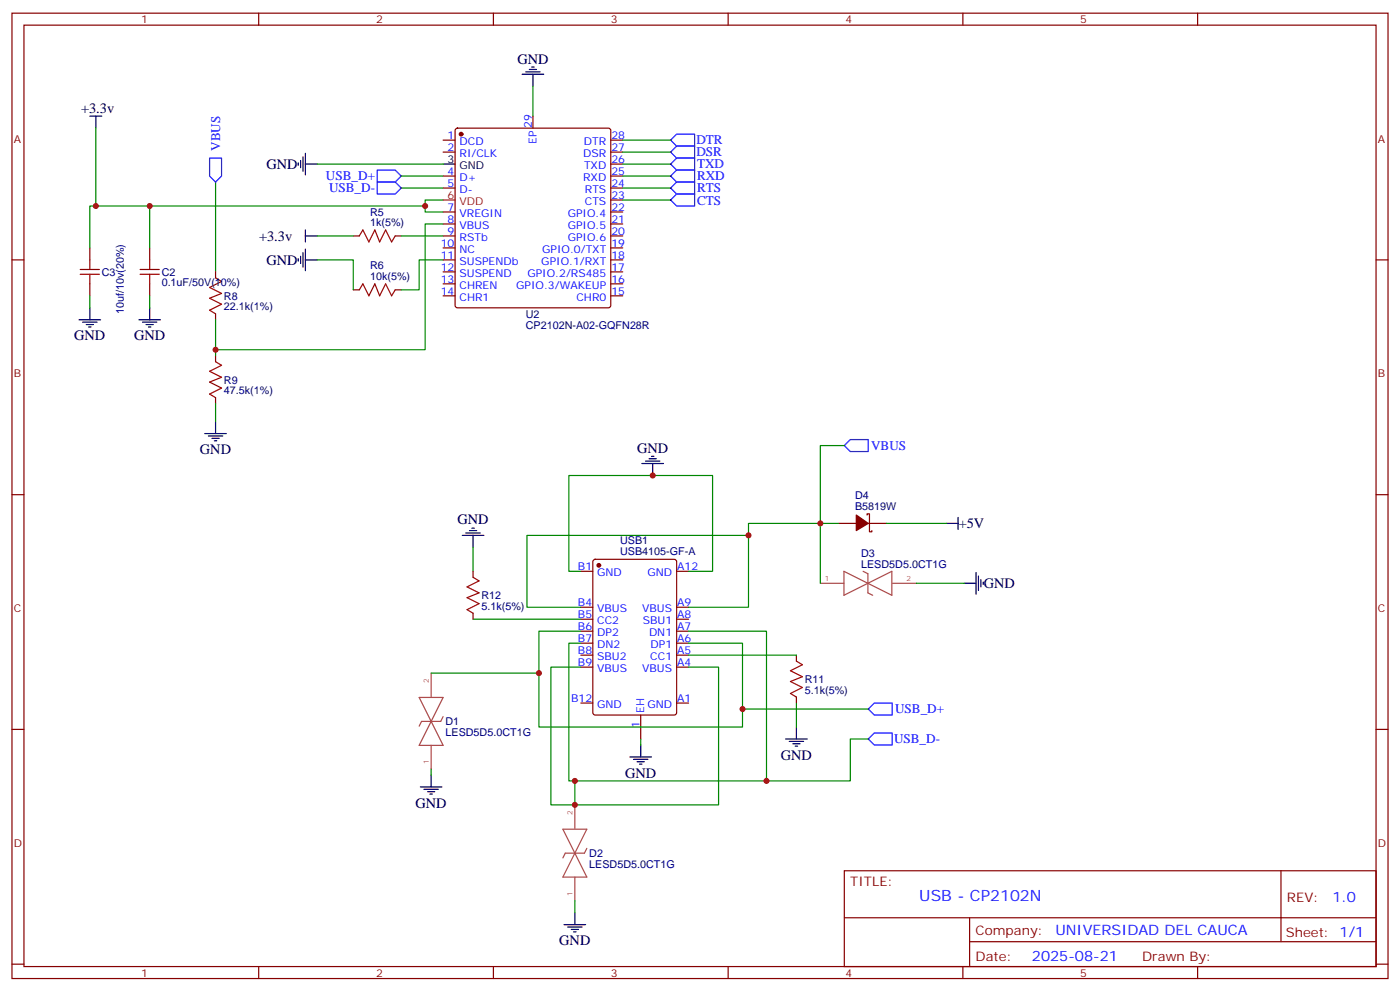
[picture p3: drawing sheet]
<svg xmlns="http://www.w3.org/2000/svg" width="412mm" height="292mm" viewBox="0 0 412 292" stroke-linecap="round" stroke-linejoin="round" font-family="sans-serif">
<g fill="none" stroke="#870000" stroke-width=".35">
<path d="M3.5 3.9h405.4v284.3h-405.4zM7.1 7.4h398.2v277.3h-398.2zM76.2 3.9v3.5M145.3 3.9v3.5M214.5 3.9v3.5M283.6 3.9v3.5M352.8 3.9v3.5M134.3 38l.5-.3h44.4l.5 .3 .2 .5v51.5l-.2 .5-.5 .2h-44.4l-.5-.3-.2-.4v-51.5zM157 34.2v3.5M130.5 41.3h3.6M130.5 44.8h3.6M130.5 51.9h3.6"/>
<path d="M130.5 55.4h3.6M179.9 41.3h3.5M179.9 44.8h3.5M179.9 51.9h3.5M179.9 55.4h3.5M179.9 58.9h3.5M179.9 48.3h3.5M3.5 76.6h3.6M26.5 73v3.6M44.1 73v3.6M104.1 69.5h1.7M116.4 69.5h1.8"/>
<path d="M130.5 76.6h3.6M130.5 62.4h3.6M130.5 66h3.6M130.5 69.5h3.6M130.5 73h3.6M179.9 76.6h3.5M179.9 62.4h3.5M179.9 66h3.5M179.9 69.5h3.5M179.9 73h3.5M405.3 76.6h3.6M26.5 83.6v3.5"/>
<path d="M44.1 83.6v3.5M63.5 80.1v1.7M63.5 92.4v1.8M104.1 85.4h1.7M116.4 85.4h1.8M130.5 80.1h3.6M130.5 83.6h3.6M130.5 87.1h3.6M179.9 80.1h3.5M179.9 83.6h3.5M179.9 87.1h3.5M63.5 104.8v1.7"/>
<path d="M63.5 117.1v1.8M3.5 145.7h3.6M246.9 154.2h5.3M255.4 151.7v-.4h.7v5.3h.7v-.3M255.8 154.2h5.3M405.3 145.7h3.6M139.3 168.3v1.7M171.1 168.3h3.5M171.1 178.9h3.5M174.9 165l.4-.3h23.3l.7 .5v44.7l-.4 .7h-23.6l-.6-.5-.1-44.6zM199.3 168.3h3.5M199.3 178.9h3.5"/>
<path d="M139.3 180.6v1.8M171.1 182.4h3.5M171.1 185.9h3.5M171.1 189.4h3.5M171.1 193h3.5M171.1 196.5h3.5M199.3 182.4h3.5M199.3 185.9h3.5M199.3 189.4h3.5M199.3 193h3.5M199.3 196.5h3.5M234.6 193v1.7"/>
<path d="M3.5 214.8h3.6M171.1 207.1h3.5M188.7 210.6v7.1M199.3 207.1h3.5M234.6 205.3v1.8M405.3 214.8h3.6M248.7 256.5h156.6v28.2h-156.6zM377.3 256.5v20.9M248.7 270.3h156.5M285.6 277.4h119.6M285.6 270.3v14.1M3.5 284h3.6"/>
<path d="M76.2 284.7v3.5M145.3 284.7v3.5M214.5 284.7v3.5M283.6 284.7v3.5M352.8 284.7v3.5M405.3 284h3.6"/>
</g>
<g fill="#870000" stroke="#870000" stroke-width=".35">
<path d="M252.2 151.7l3.6 2.5-3.6 2.1z"/>
<circle cx="135.8" cy="39.5" r=".53"/>
<circle cx="176.4" cy="166.5" r=".53"/>
</g>
<g fill="none" stroke="#000" stroke-width=".35">
<path d="M156.6 19.8h.7M26.5 34.2h3.5M28.2 34.2v3.5M153.8 21.9h6.4M154.9 21.2h4.2M155.9 20.5h2.1M157 21.9v3.5M87.8 48v.7M88.5 47.3v2.1M89.3 46.2v4.2M90 48.3h3.5M90 45.2v6.3"/>
<path d="M130.5 48.3h3.6M87.8 76.2v.7M88.5 75.5v2.1M89.3 74.4v4.3M90 67.7v3.6M90 73.4v6.3M90 69.5h3.5M90 76.6h3.5M23.3 94.2h6.3M24.3 94.9h4.3M25.4 95.6h2.1M26.1 96.3h.7"/>
<path d="M26.5 90.7v3.5M40.9 94.2h6.4M42 94.9h4.2M43 95.6h2.2M43.7 96.3h.7M44.1 90.7v3.5M60.3 127.7h6.4M61.4 128.4h4.2M62.4 129.1h2.2M63.1 129.8h.8M63.5 124.2v3.5M189.1 136.5h6.3"/>
<path d="M190.1 135.8h4.3M191.2 135.1h2.1M191.9 134.4h.7M192.3 136.5v3.6M136.2 157.7h6.3M137.2 157h4.3M138.3 156.3h2.1M139 155.6h.7M139.3 157.7v3.5M278.7 154.2h3.5M282.2 152.4v3.5M284 171.8h3.5"/>
<path d="M287.5 168.6v6.4M288.2 169.7v4.2M288.9 170.7v2.2M289.6 171.5v.7M188.7 219.4v3.6M231.4 217.7h6.4M232.5 218.4h4.2M233.5 219.1h2.2M234.2 219.8h.7M234.6 214.1v3.6M123.8 231.8h6.4M124.9 232.5h4.2"/>
<path d="M125.9 233.2h2.2M126.6 233.9h.8M127 228.2v3.6M185.6 223h6.3M186.6 223.7h4.3M187.7 224.4h2.1M188.4 225.1h.7M166.2 272.3h6.3M167.2 273.1h4.2M168.3 273.8h2.1M169 274.5h.7M169.3 268.8v3.5"/>
</g>
<path d="M130.5 58.9h3.6" fill="none" stroke="#f00" stroke-width=".35"/>
<path d="M199.3 39.5h5.3v3.5h-5.3l-1.7-1.7zM61.7 46.6h3.6v5.3l-1.8 1.7-1.8-1.7zM111.1 50.1h5.3l1.8 1.8-1.8 1.7h-5.3zM111.1 53.6h5.3l1.8 1.8-1.8 1.8h-5.3zM197.6 48.3l1.7-1.7h5.3v3.5h-5.3zM197.6 51.9l1.7-1.8h5.3v3.5h-5.3zM197.6 55.4l1.7-1.8h5.3v3.6h-5.3zM197.6 58.9l1.7-1.7h5.3v3.5h-5.3zM197.6 44.8l1.7-1.8h5.3v3.6h-5.3zM248.7 131.2l1.8-1.7h5.3v3.5h-5.3zM255.8 208.8l1.7-1.7h5.3v3.5h-5.3zM255.8 217.7l1.7-1.8h5.3v3.5h-5.3z" fill="none" stroke="#00f" stroke-width=".35"/>
<g fill="none" stroke="#008700" stroke-width=".35">
<path d="M28.2 37.7v23M157 25.4v8.8M63.5 53.6v26.5M93.5 48.3h37M118.2 51.9h12.3M118.2 55.4h12.3M130.5 58.9h-5.3v3.5h5.3M183.4 41.3h14.2M183.4 48.3h14.2M183.4 51.9h14.2M183.4 55.4h14.2M183.4 58.9h14.2"/>
<path d="M183.4 44.8h14.2M26.5 73v-12.3h17.6v12.3M44.1 60.7h81.1M93.5 76.6h10.6v8.8M93.5 69.5h10.6M118.2 69.5h12.3M130.5 76.6h-7v8.8h-5.3M130.5 66h-5.3v37h-61.7M26.5 87.1v3.6M44.1 87.1v3.6M63.5 94.2v10.6M63.5 118.9v5.3"/>
<path d="M248.7 131.2h-7v23h-21.2v3.5M246.9 154.2h-5.2v17.6M261.1 154.2h17.6M139.3 161.2v7.1M171.1 168.3h-3.5v-28.2h42.3v28.2h-7.1M171.1 178.9h-15.9v-21.2h65.3v21.2h-17.7M269.9 171.8h14.1M127 198.3h31.7M139.3 182.4h31.8M171.1 185.9h-12.4v28.2h60v-24.7h-15.9M171.1 196.5h-8.8v40.6h49.4v-40.6h-8.9M202.8 185.9h23v44.1h-58.2v-40.6h3.5"/>
<path d="M202.8 193h31.8M188.7 217.7v1.7M218.7 208.8h37.1M234.6 207.1v7M255.8 217.7h-5.3v12.3h-24.7M127 226.5v1.7M169.3 230v7.1M169.3 265.3v3.5"/>
</g>
<g fill="none" stroke="#a10000" stroke-width=".35">
<path d="M23.6 79.4h5.7M26.5 76.6v2.8M41.3 79.4h5.6M44.1 76.6v2.8M105.8 69.5l1.1-1.8 1.8 3.6 1.7-3.6 1.4 3.6 1.8-3.6 1.8 3.6 1-1.8M23.6 80.8h5.7M26.5 80.8v2.8M41.3 80.8h5.6M44.1 80.8v2.8M63.5 81.8l1.8 1.1-3.6 1.8 3.6 1.7-3.6 1.4 3.6 1.8-3.6 1.8 1.8 1M105.8 85.4l1.1-1.8 1.8 3.5 1.7-3.5 1.4 3.5 1.8-3.5 1.8 3.5 1-1.7M63.5 106.5l1.8 1.1-3.6 1.8 3.6 1.7-3.6 1.4 3.6 1.8-3.6 1.8 1.8 1"/>
<path d="M139.3 170l1.8 1.1-3.5 1.8 3.5 1.7-3.5 1.4 3.5 1.8-3.5 1.8 1.7 1M234.6 194.7l1.8 1.1-3.6 1.8 3.6 1.7-3.6 1.4 3.6 1.8-3.6 1.8 1.8 1"/>
</g>
<path d="M241.7 171.8h6.9M248.6 168.3l14.1 7v-7l-14.1 7zM254.2 168.3l1.5 .7v5.6l1.4 .7M262.9 171.8h7M127 198.3v6.9M123.5 205.4l7 14.1h-7l7-14.1zM127 219.5v7M130.5 211.1l-.7 1.4h-5.6l-.7 1.4M169.3 237.1v6.9M165.8 244.2l7.1 14.1h-7.1l7.1-14.1zM169.3 258.3v7M172.9 249.9l-.7 1.4h-5.7l-.7 1.4" fill="none" stroke="#a64a4a" stroke-width=".35"/>
<g fill="#c00">
<circle cx="63.5" cy="103" r=".88"/>
<circle cx="125.2" cy="60.7" r=".88"/>
<circle cx="44.1" cy="60.7" r=".88"/>
<circle cx="192.3" cy="140.1" r=".88"/>
<circle cx="158.8" cy="198.3" r=".88"/>
<circle cx="169.3" cy="230" r=".88"/>
<circle cx="218.7" cy="208.8" r=".88"/>
<circle cx="225.8" cy="230" r=".88"/>
<circle cx="169.3" cy="237.1" r=".88"/>
<circle cx="220.5" cy="157.7" r=".88"/>
<circle cx="241.7" cy="154.2" r=".88"/>
<circle cx="28.2" cy="60.7" r=".88"/>
</g>
<text font-size="4.6" fill="#00f" x="270.8" y="265.5">USB - CP2102N</text>
<g font-size="4.2">
<text x="152.4" y="18.7">GND</text>
<text x="23.9" y="33.2">+3.3v</text>
<text x="78.5" y="49.8">GND</text>
<text x="76.3" y="70.9">+3.3v</text>
<text x="78.5" y="78">GND</text>
<text x="21.8" y="100.2">GND</text>
<text x="39.5" y="100.2">GND</text>
<text x="58.9" y="133.7">GND</text>
<text x="187.7" y="133.4">GND</text>
<text x="134.8" y="154.5">GND</text>
<text x="282.4" y="155.6">+5V</text>
<text x="289.8" y="173.3">GND</text>
<text x="230" y="223.8">GND</text>
<text x="184.1" y="229">GND</text>
<text x="122.4" y="237.9">GND</text>
<text x="164.7" y="278.4">GND</text>
</g>
<g font-size="4.2" fill="#00f">
<text x="392.5" y="265.7">1.0</text>
<text x="310.9" y="275.3">UNIVERSIDAD DEL CAUCA</text>
<text x="304" y="283.1">2025-08-21</text>
</g>
<g font-size="3.9" fill="#00f">
<text x="64.8" y="44.4" transform="rotate(-90 64.8 44.4)">VBUS</text>
<text x="205.1" y="42.5">DTR</text>
<text x="205.1" y="46.1">DSR</text>
<text x="96" y="53.1">USB_D+</text>
<text x="205.3" y="49.6">TXD</text>
<text x="205.3" y="53.1">RXD</text>
<text x="96.9" y="56.7">USB_D-</text>
<text x="205.3" y="56.7">RTS</text>
<text x="205.3" y="60.3">CTS</text>
<text x="256.6" y="132.5">VBUS</text>
<text x="263.7" y="210.1">USB_D+</text>
<text x="263.4" y="218.9">USB_D-</text>
</g>
<g font-size="3.9" fill="#800">
<text x="250.5" y="261.1">TITLE:</text>
<text x="379.1" y="265.7">REV:</text>
<text x="287.4" y="275.3">Company:</text>
<text x="378.7" y="275.9">Sheet: 1/1</text>
<text x="287.4" y="282.9">Date:</text>
<text x="336.4" y="283">Drawn By:</text>
</g>
<g font-size="3.2" fill="#800">
<text x="41.6" y="6.9">1</text>
<text x="110.8" y="6.9">2</text>
<text x="179.9" y="6.9">3</text>
<text x="249.1" y="6.9">4</text>
<text x="318.2" y="6.9">5</text>
<text x="4.1" y="42">A</text>
<text x="405.9" y="42">A</text>
<text x="4.1" y="111.1">B</text>
<text x="405.9" y="111.1">B</text>
<text x="4.1" y="180.3">C</text>
<text x="405.9" y="180.3">C</text>
<text x="4.1" y="249.4">D</text>
<text x="405.9" y="249.4">D</text>
<text x="41.6" y="287.7">1</text>
<text x="110.8" y="287.7">2</text>
<text x="179.9" y="287.7">3</text>
<text x="249.1" y="287.7">4</text>
<text x="318.2" y="287.7">5</text>
</g>
<g font-size="3.2" fill="#00f">
<text x="131.9" y="40.9">1</text>
<text x="156.6" y="37.7" transform="rotate(-90 156.6 37.7)">29</text>
<text x="180.1" y="40.9">28</text>
<text x="131.9" y="44.5">2</text>
<text x="135.4" y="42.7">DCD</text>
<text x="135.4" y="46.2">RI/CLK</text>
<text x="158" y="42.4" transform="rotate(-90 158 42.4)">EP</text>
<text x="171.8" y="46.2">DSR</text>
<text x="172" y="42.7">DTR</text>
<text x="180.1" y="48">26</text>
<text x="180.1" y="44.5">27</text>
<text x="131.9" y="51.5">4</text>
<text x="135.4" y="53.3">D+</text>
<text x="171.8" y="53.3">RXD</text>
<text x="172" y="49.7">TXD</text>
<text x="180.1" y="51.5">25</text>
<text x="131.9" y="55">5</text>
<text x="135.4" y="56.8">D-</text>
<text x="172.3" y="56.8">RTS</text>
<text x="180.1" y="58.6">23</text>
<text x="180.1" y="55">24</text>
<text x="131.9" y="62.1">7</text>
<text x="131.9" y="65.6">8</text>
<text x="135.4" y="63.9">VREGIN</text>
<text x="167.2" y="63.9">GPIO.4</text>
<text x="172.3" y="60.3">CTS</text>
<text x="180.1" y="65.6">21</text>
<text x="180.1" y="62.1">22</text>
<text x="131.9" y="69.1">9</text>
<text x="135.4" y="67.4">VBUS</text>
<text x="135.4" y="70.9">RSTb</text>
<text x="167.2" y="70.9">GPIO.6</text>
<text x="167.2" y="67.4">GPIO.5</text>
<text x="180.1" y="69.1">20</text>
<text x="129.8" y="72.7">10</text>
<text x="129.8" y="76.2">11</text>
<text x="135.4" y="74.4">NC</text>
<text x="135.4" y="78">SUSPENDb</text>
<text x="159.5" y="78">GPIO.1/RXT</text>
<text x="159.7" y="74.4">GPIO.0/TXT</text>
<text x="180.1" y="76.2">18</text>
<text x="180.1" y="72.7">19</text>
<text x="129.8" y="79.7">12</text>
<text x="129.8" y="83.3">13</text>
<text x="135.4" y="81.5">SUSPEND</text>
<text x="155.4" y="81.5">GPIO.2/RS485</text>
<text x="180.1" y="83.3">16</text>
<text x="180.1" y="79.7">17</text>
<text x="129.8" y="86.8">14</text>
<text x="135.4" y="85">CHREN</text>
<text x="135.4" y="88.5">CHR1</text>
<text x="152.1" y="85">GPIO.3/WAKEUP</text>
<text x="169.8" y="88.5">CHR0</text>
<text x="180.1" y="86.8">15</text>
<text x="170.3" y="167.9">B1</text>
<text x="199.5" y="167.9">A12</text>
<text x="175.9" y="169.7">GND</text>
<text x="190.7" y="169.7">GND</text>
<text x="170.3" y="178.5">B4</text>
<text x="199.5" y="178.5">A9</text>
<text x="170.3" y="182">B5</text>
<text x="170.3" y="185.6">B6</text>
<text x="175.9" y="180.3">VBUS</text>
<text x="175.9" y="183.8">CC2</text>
<text x="189.2" y="180.3">VBUS</text>
<text x="189.3" y="183.8">SBU1</text>
<text x="199.5" y="185.6">A7</text>
<text x="199.5" y="182">A8</text>
<text x="170.3" y="189.1">B7</text>
<text x="175.9" y="187.3">DP2</text>
<text x="175.9" y="190.9">DN2</text>
<text x="191.2" y="187.3">DN1</text>
<text x="191.6" y="190.9">DP1</text>
<text x="199.5" y="189.1">A6</text>
<text x="170.3" y="192.6">B8</text>
<text x="170.3" y="196.1">B9</text>
<text x="175.9" y="194.4">SBU2</text>
<text x="175.9" y="197.9">VBUS</text>
<text x="189.2" y="197.9">VBUS</text>
<text x="191.6" y="194.4">CC1</text>
<text x="199.5" y="196.1">A4</text>
<text x="199.5" y="192.6">A5</text>
<text x="168.2" y="206.7">B12</text>
<text x="175.9" y="208.5">GND</text>
<text x="189.8" y="209.9" transform="rotate(-90 189.8 209.9)">EH</text>
<text x="190.7" y="208.5">GND</text>
<text x="199.5" y="206.7">A1</text>
<text x="188.4" y="214.4" transform="rotate(-90 188.4 214.4)">1</text>
</g>
<g font-size="3.2">
<text x="131.9" y="48">3</text>
<text x="135.4" y="49.7">GND</text>
</g>
<g font-size="3.2" fill="#f00">
<text x="131.9" y="58.6">6</text>
<text x="135.4" y="60.3">VDD</text>
</g>
<g font-size="3.2" fill="#000080">
<text x="109" y="63.5">R5</text>
<text x="109" y="66.7">1k(5%)</text>
<text x="30" y="81.2">C3</text>
<text x="47.6" y="81.2">C2</text>
<text x="109" y="82.6">10k(5%)</text>
<text x="109" y="79.4">R6</text>
<text x="47.6" y="84.4">0.1uF/50V(10%)</text>
<text x="66" y="88.3">R8</text>
<text x="36.5" y="92.6" transform="rotate(-90 36.5 92.6)">10uf/10v(20%)</text>
<text x="66" y="91.4">22.1k(1%)</text>
<text x="154.9" y="93.6">U2</text>
<text x="154.9" y="96.8">CP2102N-A02-GQFN28R</text>
<text x="66" y="113">R9</text>
<text x="66" y="116.1">47.5k(1%)</text>
<text x="251.9" y="147.1">D4</text>
<text x="251.9" y="150.3">B5819W</text>
<text x="182.7" y="160.3">USB1</text>
<text x="182.7" y="163.5">USB4105-GF-A</text>
<text x="253.7" y="167.2">LESD5D5.0CT1G</text>
<text x="253.7" y="164">D3</text>
<text x="141.8" y="179.7">5.1k(5%)</text>
<text x="141.8" y="176.5">R12</text>
<text x="237.1" y="201.2">R11</text>
<text x="237.1" y="204.4">5.1k(5%)</text>
<text x="131.2" y="213.5">D1</text>
<text x="131.2" y="216.7">LESD5D5.0CT1G</text>
<text x="173.6" y="255.5">LESD5D5.0CT1G</text>
<text x="173.6" y="252.3">D2</text>
</g>
<g font-size="2.1" fill="#a54b4b">
<text x="243" y="171.1">1</text>
<text x="267" y="171.1">2</text>
<text x="126.3" y="201.2" transform="rotate(-90 126.3 201.2)">2</text>
<text x="126.3" y="225.2" transform="rotate(-90 126.3 225.2)">1</text>
<text x="168.6" y="240" transform="rotate(-90 168.6 240)">2</text>
<text x="168.6" y="264" transform="rotate(-90 168.6 264)">1</text>
</g>
</svg>
